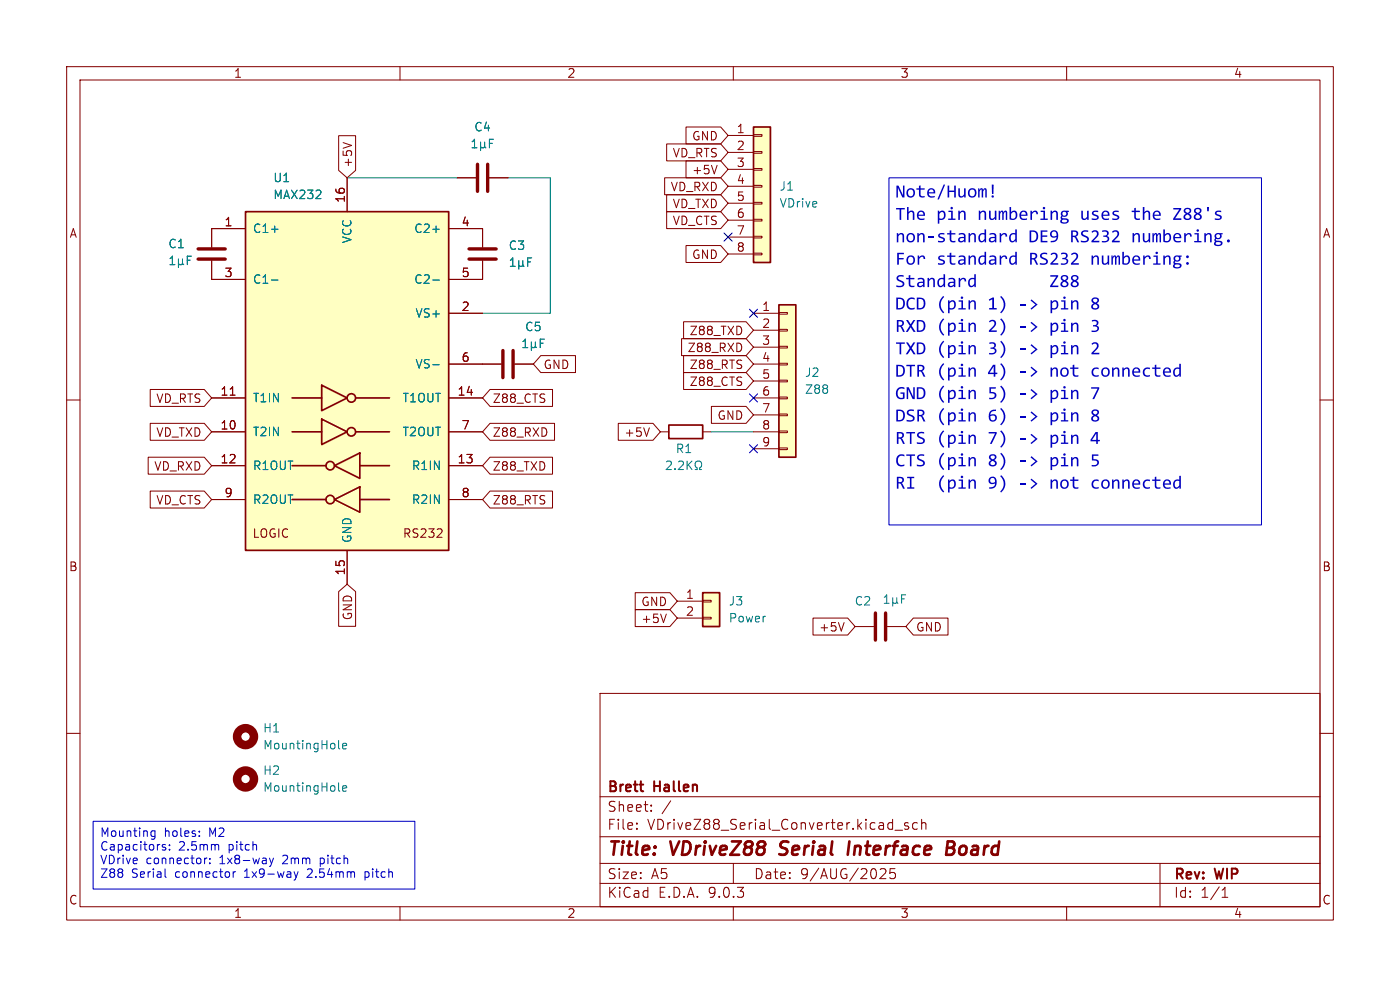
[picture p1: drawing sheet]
<svg xmlns="http://www.w3.org/2000/svg" width="297mm" height="210mm" viewBox="0 0 297 210" stroke-linecap="round" stroke-linejoin="round" font-family="sans-serif">
<g fill="none" stroke="#840000" stroke-width=".22">
<path d="M14.1 14.1h268.8v181.1h-268.8zM17 17h263v175.3h-263zM84.9 14.1v2.9M155.6 14.1v2.9M226.3 14.1v2.9M14.1 84.9h2.9M280 84.9h2.9M14.1 155.6h2.9M127.3 147.1h152.7v45.2h-152.7zM280 155.6h2.9M127.3 177.5h152.7M127.3 169h152.7"/>
<path d="M135.1 175.7v.2M135.1 174.6v.2M138.1 171.9v.2M138.1 170.8v.2M142.3 169.9l-1.8 2.7M189.9 176.1h1.6M192.7 174.6l-.5-.1-.3 .3 .1 .3 .7 .2v.5h-.8M194.6 174.6l-.6-.1-.4 .4v.6l.2 .3h.8M195.5 174.7a.53 .53 0 0 1 .9 .1v1.1M195.5 173.8v2.1M84.9 192.3v2.9M127.3 187.4h152.7"/>
<path d="M127.3 183.2h152.7M155.6 192.3v2.9M155.6 183.2v4.2M186.8 184.4h.9a.58 .58 0 0 1 .1 .8l-1.2 1.2h1.3M189.9 184.3h-1l-.1 1 .3-.2 .7 .1 .2 .3-.1 .7-.3 .2h-.5l-.3-.2M226.3 192.3v2.9M246.1 183.2v9.1M259.3 190.3h1.2M259.3 188.8l.6-.6v2.1"/>
</g>
<path d="M165.7 178.8l-.1 .2v.6M180.2 178.5l-.4 2.8M200.9 179.8h.9M201.1 178.5h.9a.69 .69 0 0 1 .5 .7 .69 .69 0 0 1-.7 .6l.4 .2a.82 .82 0 0 1-.4 1.3h-1.1zM165.3 181.2l.4 .1" fill="none" stroke="#840000" stroke-width=".57"/>
<path d="M159.9 26.9h3.5v28.8h-3.5z" fill="#ffffc2"/>
<path d="M159.9 26.9h3.5v28.8h-3.5z" fill="none" stroke="#840000" stroke-width=".36"/>
<g fill="none" stroke="#840000" stroke-width=".22">
<path d="M97 37.7h3.9M103.8 37.7h4M154.5 28.7h5.4M154.5 32.3h5.4M154.5 35.9h5.4M154.5 39.5h5.4M159.9 28.6h1.7v.3h-1.7zM159.9 32.2h1.7v.3h-1.7zM159.9 35.7h1.7v.4h-1.7zM159.9 39.3h1.7v.4h-1.7zM102.4 48.5v3.9M102.4 55.3v4"/>
<path d="M154.5 43.1h5.4M154.5 46.7h5.4M154.5 50.3h5.4M154.5 53.9h5.4M159.9 42.9h1.7v.4h-1.7zM159.9 46.5h1.7v.4h-1.7zM159.9 50.1h1.7v.4h-1.7zM159.9 53.7h1.7v.4h-1.7zM102.4 77.2h3.9M109.2 77.2h4"/>
</g>
<circle cx="52.1" cy="156.3" r="1.8" fill="none" stroke="#840000" stroke-width="1.8"/>
<g fill="none" stroke="#008484" stroke-width=".22">
<path d="M100.2 31.4h1M100.2 30.1l.5-.5v1.8M101.9 31.1l.3 .3h.3l.3-.3M101.9 30.2v1.8M102.8 31.1l.3 .3M102.8 30.2v.9M103.8 30.4h.6M104.7 29.6h-.9v1.8M108.3 56.5h1M108.3 55.2l.5-.5v1.8M110.1 56.2l.2 .3h.4l.2-.3M110.1 55.3v1.8"/>
<path d="M110.9 56.2l.3 .3M110.9 55.3v.9M111.9 55.6h.6M112.8 54.7h-.9v1.8M110.9 73.7h1.1M110.9 72.5l.5-.6v1.8M112.7 73.5l.3 .2h.3l.3-.2M112.7 72.5v1.8M113.6 73.5l.2 .2M113.6 72.5v1M114.6 72.8h.6M115.5 71.9h-.9v1.8"/>
<path d="M71.8 158.6l.3 .3M72.7 158.3l.8-.2v-.3l-.6-.1-.2 .2 .1 .9h.7"/>
</g>
<path d="M101.3 34.8v5.8M103.5 34.8v5.8M99.5 52.8h5.8M99.5 55h5.8M106.7 74.4v5.7M108.8 74.4v5.7" fill="none" stroke="#840000" stroke-width=".72"/>
<path d="M165.2 64.7h3.6v32.3h-3.6z" fill="#ffffc2"/>
<path d="M165.2 64.7h3.6v32.3h-3.6z" fill="none" stroke="#840000" stroke-width=".36"/>
<g fill="none" stroke="#840000" stroke-width=".22">
<path d="M44.9 48.5v3.9M44.9 55.3v4M159.9 66.5h5.3M159.9 70h5.3M159.9 73.6h5.3M159.9 77.2h5.3M165.2 66.3h1.8v.3h-1.8zM165.2 69.9h1.8v.3h-1.8zM165.2 73.5h1.8v.3h-1.8zM165.2 77.1h1.8v.3h-1.8zM159.9 80.8h5.3M159.9 84.4h5.3"/>
<path d="M159.9 88h5.3M159.9 91.6h5.3M159.9 95.2h5.3M165.2 80.6h1.8v.4h-1.8zM165.2 84.2h1.8v.4h-1.8zM165.2 87.8h1.8v.4h-1.8zM165.2 91.4h1.8v.4h-1.8zM165.2 95h1.8v.4h-1.8zM181.4 132.9h4M188.2 132.9h4"/>
</g>
<path d="M42 52.8h5.8M42 55h5.8M185.7 130v5.8M187.9 130v5.8" fill="none" stroke="#840000" stroke-width=".72"/>
<g fill="none" stroke="#008484" stroke-width=".22">
<path d="M36.1 56.1h1M36.1 54.9l.5-.6v1.8M37.9 55.9l.2 .2h.4l.2-.2M37.9 54.9v1.8M38.7 55.9l.3 .2M38.7 54.9v1M39.7 55.2h.6M40.6 54.3h-.9v1.8M187.6 128h1M187.6 126.7l.5-.5v1.8M189.4 127.7l.2 .3h.4l.2-.3M189.4 126.8v1.8"/>
<path d="M190.2 127.7l.3 .3M190.2 126.8v.9M191.3 127h.6M192.1 126.2h-.8v1.8"/>
</g>
<path d="M52.1 44.9h43.1v71.8h-43.1z" fill="#ffffc2"/>
<g fill="none" stroke="#840000" stroke-width=".36">
<path d="M52.1 44.9h43.1v71.8h-43.1zM62 84.4h6.3M62 91.6h6.3M62 98.8h7.1M68.3 81.7l5.3 2.7-5.3 2.7zM68.3 88.9l5.3 2.7-5.3 2.7zM70.9 98.8l5.4-2.7v5.4zM75.4 84.4h7.2M75.4 91.6h7.2M76.3 98.8h6.3M141.9 90.2h7.2v2.8h-7.2zM62 106h7.1"/>
<path d="M70.9 106l5.4-2.7v5.4zM76.3 106h6.3"/>
<circle cx="70" cy="98.8" r=".9"/>
<circle cx="74.5" cy="91.6" r=".9"/>
<circle cx="74.5" cy="84.4" r=".9"/>
<circle cx="70" cy="106" r=".9"/>
</g>
<g fill="none" stroke="#840000" stroke-width=".22">
<path d="M73.6 37.7v7.2M44.9 48.5h7.2M44.9 59.3h7.2M95.2 48.5h7.2M95.2 59.3h7.2M95.2 66.5h7.2M95.2 77.2h7.2M44.9 84.4h7.2M44.9 91.6h7.2M44.9 98.8h7.2M48.8 83.8h1.1M95.2 84.4h7.2"/>
<path d="M95.2 91.6h7.2M95.2 98.8h7.2M140.1 91.6h1.8M149.1 91.6h1.8M44.9 106h7.2M73.6 116.7v7.2M92.7 114h1.1M93.7 112.3v.6M95.2 106h7.2"/>
</g>
<g fill="none" stroke="#008484" stroke-width=".22">
<path d="M57.6 48.6h1.4M57.6 59.4h1.4M91.8 48.6h1.4M91.8 59.4h1.4M91.8 77.4h1.4M141.4 98l.7-.2 .2 .2 .1 .3-1.1 1.3h1.1M143.2 99.4v.2M144 98l.7-.2 .2 .2 .1 .3-1.1 1.3h1.1M145.8 97.8v1.8M146 98.6l.8 1M146.8 97.8l-1 1M147.5 99.6h.4v-.3a.77 .77 0 0 1-.4-1.1 .77 .77 0 0 1 1.1-.3 .83 .83 0 0 1-.2 1.4v.3h.4"/>
<path d="M71.8 167.6l.3 .3M72.7 167.3l.8-.2v-.4h-.6l-.2 .2 .1 .9h.7"/>
</g>
<circle cx="52.1" cy="165.2" r="1.8" fill="none" stroke="#840000" stroke-width="1.8"/>
<path d="M149.1 125.7h3.6v7.2h-3.6z" fill="#ffffc2"/>
<path d="M149.1 125.7h3.6v7.2h-3.6z" fill="none" stroke="#840000" stroke-width=".36"/>
<g fill="none" stroke="#840000" stroke-width=".22">
<path d="M71.8 28.8h3.6v7.3l-1.8 1.6-1.8-1.6zM72.8 30.3l1.8 .6M141 37.7h11.9l1.6 1.8-1.6 1.8h-11.9zM141.4 30.5h11.5l1.6 1.8-1.6 1.8h-11.5zM145.5 34.1h7.4l1.6 1.8-1.6 1.8h-7.4zM145.5 26.9h7.4l1.6 1.8-1.6 1.8h-7.4zM152.1 35.1l-.6 1.8M141.4 44.9h11.5l1.6 1.8-1.6 1.8h-11.5zM141.4 41.3h11.5l1.6 1.8-1.6 1.8h-11.5zM145.5 52.1h7.4l1.6 1.8-1.6 1.8h-7.4zM114.7 75.4h7.4v3.6h-7.4l-1.5-1.8zM144.6 71.8h13.7l1.6 1.8-1.6 1.8h-13.7z"/>
<path d="M145 79h13.3l1.6 1.8-1.6 1.8h-13.3zM145 68.3h13.3l1.6 1.7-1.6 1.8h-13.3zM145 75.4h13.3l1.6 1.8-1.6 1.8h-13.3zM31.4 97h11.9l1.6 1.8-1.6 1.8h-11.9zM31.9 82.6h11.4l1.6 1.8-1.6 1.8h-11.4zM31.9 89.8h11.4l1.6 1.8-1.6 1.8h-11.4zM103.9 97h13.3v3.6h-13.3l-1.5-1.8zM103.9 82.6h13.3v3.6h-13.3l-1.5-1.8zM103.9 89.8h13.7v3.6h-13.7l-1.5-1.8zM131.2 89.8h7.3l1.6 1.8-1.6 1.8h-7.3zM137.8 90.8l-.6 1.7M150.9 86.2h7.4l1.6 1.8-1.6 1.8h-7.4z"/>
<path d="M31.9 104.2h11.4l1.6 1.8-1.6 1.8h-11.4zM103.9 104.2h13.3v3.6h-13.3l-1.5-1.8zM71.8 125.5l1.8-1.6 1.8 1.6v7.4h-3.6zM134.8 125.7h7.3l1.6 1.8-1.6 1.8h-7.3zM134.8 129.3h7.3l1.6 1.8-1.6 1.8h-7.3zM141.4 130.3l-.6 1.8M143.7 127.5h5.4M143.7 131.1h5.4M149.1 127.3h1.8v.4h-1.8zM149.1 130.9h1.8v.4h-1.8zM172.5 131.1h7.3l1.6 1.8-1.6 1.8h-7.3zM179.1 132.1l-.6 1.8"/>
<path d="M193.8 131.1h7.3v3.6h-7.3l-1.6-1.8z"/>
</g>
<path d="M73.6 37.7h23.4M107.8 37.7h8.9v28.8h-14.3M150.9 91.6h9" fill="none" stroke="#008400" stroke-width=".22"/>
<path d="M153.6 49.4l1.7 1.8M155.3 49.4l-1.7 1.8M159 65.6l1.7 1.7M160.7 65.6l-1.7 1.7M159 94.3l1.7 1.8M159 83.6l1.7 1.7M160.7 94.3l-1.7 1.8M160.7 83.6l-1.7 1.7" fill="none" stroke="#000084" stroke-width=".22"/>
<g fill="none" stroke="#0000c2" stroke-width=".22">
<path d="M188.6 37.7h79v73.7h-79zM19.8 174.2h68.2v14.4h-68.2zM32.1 177.3l.3 .1h.5M32.9 176.2v1.5l-.4 .3h-.4M32.9 176.3l-.5-.1-.3 .2M35.1 179.2l-.4-.1-.3 .3 .1 .2 .6 .2v.4h-.7M36 179.2v.2M42.3 177.3v.1M42.3 176.3v.2M46.1 179.1l.3 .3v.9M35 184.3v1.6l.3 .2M36 180.2v.1"/>
<path d="M43.4 182v1.2M43.9 182l-.3 .1-.2 .3M44.5 183.1v.1M44.5 182.1v.2M49.5 184.9v1.2M49.6 185.1l-.1 .2M57.2 182l.4 1.2M57.6 183.2l-.2 .4-.2 .2M58 182l-.4 1.2M62.4 184.9l.4 1.2M62.8 186.1l-.2 .4-.2 .2M63.2 184.9l-.4 1.2"/>
<path d="M77.4 184.9v1.8M77.4 186l.2 .1M77.6 184.9l-.2 .1"/>
</g>
<g fill="#0000c2">
<path d="M214.3 49.7l.5-.3 .6 .1v-.8h.3v2.7h-.3v-.4a.73 .73 0 0 1-.9 .4 .73 .73 0 0 1-.4-1h.3a.51 .51 0 0 0 .3 .7 .51 .51 0 0 0 .7-.4v-.9a.63 .63 0 0 0-.7 0 .63 .63 0 0 0-.3 .6h-.3z"/>
<path d="M214.3 54.5l.5-.3h.6v-.8h.3v2.7h-.3v-.3a.73 .73 0 0 1-.9 .3 .73 .73 0 0 1-.4-.9h.3a.51 .51 0 0 0 .3 .7 .51 .51 0 0 0 .7-.5v-.9a.63 .63 0 0 0-.7 0 .63 .63 0 0 0-.3 .7h-.3z"/>
<path d="M205.5 63.7h.3v.3a.66 .66 0 0 1 .8-.3 .66 .66 0 0 1 .4 .7v1.3h-.3v-1.3a.38 .38 0 0 0-.3-.4 .38 .38 0 0 0-.4 .2l-.2 .2v1.3h-.3z"/>
<path d="M205.5 68.5h.3v.3a.66 .66 0 0 1 .8-.4 .66 .66 0 0 1 .4 .7v1.3h-.3v-1.2a.38 .38 0 0 0-.3-.5 .38 .38 0 0 0-.4 .2l-.2 .2v1.3h-.3z"/>
<path d="M205.5 73.2h.3v.3a.66 .66 0 0 1 .8-.3 .66 .66 0 0 1 .4 .7v1.3h-.3v-1.3a.38 .38 0 0 0-.3-.4 .38 .38 0 0 0-.4 .2l-.2 .2v1.3h-.3z"/>
<path d="M205.5 78h.3v.3a.66 .66 0 0 1 .8-.4 .66 .66 0 0 1 .4 .7v1.3h-.3v-1.2a.38 .38 0 0 0-.3-.5 .38 .38 0 0 0-.4 .2l-.2 .2v1.3h-.3z"/>
<path d="M205.5 82.7h.3v.3a.66 .66 0 0 1 .8-.3 .66 .66 0 0 1 .4 .7v1.3h-.3v-1.3a.38 .38 0 0 0-.3-.4 .38 .38 0 0 0-.4 .2l-.2 .2v1.3h-.3z"/>
<path d="M205.5 87.5h.3v.3a.66 .66 0 0 1 .8-.4 .66 .66 0 0 1 .4 .7v1.3h-.3v-1.2a.38 .38 0 0 0-.3-.5 .38 .38 0 0 0-.4 .2l-.2 .2v1.3h-.3z"/>
<path d="M205.5 92.2h.3v.3a.66 .66 0 0 1 .8-.3 .66 .66 0 0 1 .4 .7v1.3h-.3v-1.3a.38 .38 0 0 0-.3-.4 .38 .38 0 0 0-.4 .2l-.2 .2v1.3h-.3z"/>
<path d="M205.5 97h.3v.3a.66 .66 0 0 1 .8-.4 .66 .66 0 0 1 .4 .7v1.3h-.3v-1.2a.38 .38 0 0 0-.3-.5 .38 .38 0 0 0-.4 .2l-.2 .2v1.3h-.3z"/>
<path d="M205.5 101.7h.3v.3a.66 .66 0 0 1 .8-.3 .66 .66 0 0 1 .4 .7v1.3h-.3v-1.3a.38 .38 0 0 0-.3-.4 .38 .38 0 0 0-.4 .2l-.2 .2v1.3h-.3z"/>
<circle cx="260.6" cy="51.1" r=".32"/>
<circle cx="251.9" cy="55.9" r=".3"/>
</g>
<g fill="none" stroke="#840000" stroke-width=".22">
<path d="M73.6 37.7v7.2M97 37.7h3.9M103.8 37.7h4M44.9 55.3v4h7.2M52.1 48.5h-7.2v3.9M95.2 48.5h7.2v3.9M102.4 55.3v4h-7.2M95.2 66.5h7.2M95.2 77.2h11.1M109.2 77.2h4M44.9 84.4h7.2M44.9 91.6h7.2"/>
<path d="M44.9 98.8h7.2M48.8 83.8h1.1M95.2 84.4h7.2M95.2 91.6h7.2M95.2 98.8h7.2M44.9 106h7.2M73.6 116.7v7.2M95.2 106h7.2"/>
</g>
<g fill="none" stroke="#008484" stroke-width=".22">
<path d="M100.2 31.4h1M100.2 30.1l.5-.5v1.8M101.9 31.1l.3 .3h.3l.3-.3M101.9 30.2v1.8M102.8 31.1l.3 .3M102.8 30.2v.9M103.8 30.4h.6M104.7 29.6h-.9v1.8M36.1 56.1h1M36.1 54.9l.5-.6v1.8M37.9 55.9l.2 .2h.4l.2-.2M37.9 54.9v1.8"/>
<path d="M38.7 55.9l.3 .2M38.7 54.9v1M39.7 55.2h.6M40.6 54.3h-.9v1.8M57.6 48.6h1.4M57.6 59.4h1.4M91.8 48.6h1.4M91.8 59.4h1.4M108.3 56.5h1M108.3 55.2l.5-.5v1.8M110.1 56.2l.2 .3h.4l.2-.3M110.1 55.3v1.8"/>
<path d="M110.9 56.2l.3 .3M110.9 55.3v.9M111.9 55.6h.6M112.8 54.7h-.9v1.8M91.8 77.4h1.4M110.9 73.7h1.1M110.9 72.5l.5-.6v1.8M112.7 73.5l.3 .2h.3l.3-.2M112.7 72.5v1.8M113.6 73.5l.2 .2M113.6 72.5v1M114.6 72.8h.6"/>
<path d="M115.5 71.9h-.9v1.8"/>
</g>
<g font-size="3.9" fill="#0000c2">
<text x="189.9" y="43">Note/Huom!</text>
<text x="189.9" y="47.8">The pin</text>
<text x="207.3" y="47.8">numbering</text>
<text x="229.1" y="47.8">uses the</text>
<text x="248.7" y="47.8">Z88's</text>
<text x="189.9" y="52.5">non-standard</text>
<text x="218.2" y="52.5">DE9 RS232 numbering.</text>
<text x="189.9" y="57.3">For</text>
<text x="198.6" y="57.3">standard</text>
<text x="218.2" y="57.3">RS232 numbering:</text>
<text x="189.9" y="62.1">Standard</text>
<text x="222.6" y="62.1">Z88</text>
<text x="189.9" y="66.8">DCD(pin</text>
<text x="189.9" y="71.6">RXD(pin</text>
<text x="209.5" y="66.8">1)</text>
<text x="209.5" y="71.6">2)</text>
<text x="216" y="66.8">-&gt;</text>
<text x="216" y="71.6">-&gt;</text>
<text x="222.6" y="66.8">pin</text>
<text x="222.6" y="71.6">pin</text>
<text x="231.3" y="66.8">8</text>
<text x="231.3" y="71.6">3</text>
<text x="189.9" y="76.3">TXD (pin</text>
<text x="209.5" y="76.3">3)</text>
<text x="216" y="76.3">-&gt;</text>
<text x="222.6" y="76.3">pin</text>
<text x="231.3" y="76.3">2</text>
<text x="189.9" y="81.1">DTR(pin</text>
<text x="209.5" y="81.1">4)</text>
<text x="216" y="81.1">-&gt;</text>
<text x="222.6" y="81.1">not</text>
<text x="231.3" y="81.1">connected</text>
<text x="189.9" y="85.8">GND(pin</text>
<text x="209.5" y="85.8">5)</text>
<text x="216" y="85.8">-&gt;</text>
<text x="222.6" y="85.8">pin</text>
<text x="231.3" y="85.8">7</text>
<text x="189.9" y="90.6">DSR(pin</text>
<text x="189.9" y="95.3">RTS (pin</text>
<text x="209.5" y="90.6">6)</text>
<text x="209.5" y="95.3">7)</text>
<text x="216" y="90.6">-&gt;</text>
<text x="216" y="95.3">-&gt;</text>
<text x="222.6" y="90.6">pin</text>
<text x="222.6" y="95.3">pin</text>
<text x="231.3" y="90.6">8</text>
<text x="231.3" y="95.3">4</text>
<text x="189.9" y="100.1">CTS (pin</text>
<text x="209.5" y="100.1">8)</text>
<text x="216" y="100.1">-&gt;</text>
<text x="222.6" y="100.1">pin</text>
<text x="231.3" y="100.1">5</text>
<text x="189.9" y="104.8">RI</text>
<text x="198.6" y="104.8">(pin</text>
<text x="209.5" y="104.8">9)</text>
<text x="216" y="104.8">-&gt;</text>
<text x="222.6" y="104.8">not</text>
<text x="231.3" y="104.8">connected</text>
</g>
<g font-size="3.9" fill="#840000">
<text x="128.7" y="182.3">Title:</text>
<text x="142.4" y="182.3">VDriveZ88</text>
<text x="166.7" y="182.3">Serial</text>
<text x="182.2" y="182.3">Interface</text>
<text x="204.2" y="182.3">Board</text>
</g>
<g font-size="3" fill="#840000">
<text x="128.7" y="172.5">Sheet:</text>
<text x="128.7" y="168.6">Brett</text>
<text x="138.8" y="168.6">Hallen</text>
<text x="128.7" y="176.3">File:</text>
<text x="137.3" y="176.3">VDriveZ88_Serial_Converter.kicad_sch</text>
<text x="128.7" y="190.8">KiCad</text>
<text x="128.7" y="186.8">Size:</text>
<text x="138.1" y="186.8">A5</text>
<text x="139.6" y="190.8">E.D.A.</text>
<text x="150.4" y="190.8">9.0.3</text>
<text x="159.8" y="186.8">Date:</text>
<text x="169.7" y="186.8">9/AUG/2025</text>
<text x="248.9" y="187.1">Rev:</text>
<text x="248.9" y="190.8">Id:</text>
<text x="254.7" y="190.8">1/1</text>
<text x="257.9" y="187.1">WIP</text>
</g>
<g font-size="2.6" fill="#840000">
<text x="49.5" y="16.8">1</text>
<text x="120.2" y="16.8">2</text>
<text x="190.9" y="16.8">3</text>
<text x="261.6" y="16.8">4</text>
<text x="14.6" y="50.7">A</text>
<text x="280.5" y="50.7">A</text>
<text x="14.5" y="121.5">B</text>
<text x="280.4" y="121.5">B</text>
<text x="14.5" y="192.2">C</text>
<text x="49.5" y="195">1</text>
<text x="120.2" y="195">2</text>
<text x="190.9" y="195">3</text>
<text x="261.6" y="195">4</text>
<text x="280.4" y="192.2">C</text>
</g>
<g font-size="2.5" fill="#008484">
<text x="100.5" y="28.2">C4</text>
<text x="57.8" y="38.9">U1</text>
<text x="165.3" y="40.7">J1</text>
<text x="57.8" y="42.5">MAX232</text>
<text x="165.3" y="44.3">VDrive</text>
<text x="35.6" y="52.9">C1</text>
<text x="53.5" y="49.7">C1+</text>
<text x="74.9" y="51.8" transform="rotate(-90 74.9 51.8)">VCC</text>
<text x="87.7" y="49.7">C2+</text>
<text x="107.8" y="53.3">C3</text>
<text x="53.5" y="60.5">C1-</text>
<text x="87.7" y="60.5">C2-</text>
<text x="88" y="67.7">VS+</text>
<text x="111.3" y="70.6">C5</text>
<text x="88" y="78.5">VS-</text>
<text x="170.6" y="80.2">J2</text>
<text x="170.6" y="83.8">Z88</text>
<text x="53.5" y="85.6">T1IN</text>
<text x="85.3" y="85.6">T1OUT</text>
<text x="53.5" y="92.8">T2IN</text>
<text x="85.3" y="92.8">T2OUT</text>
<text x="53.5" y="100">R1OUT</text>
<text x="87.2" y="100">R1IN</text>
<text x="143.2" y="96.4">R1</text>
<text x="53.5" y="107.2">R2OUT</text>
<text x="87.2" y="107.2">R2IN</text>
<text x="74.9" y="115.3" transform="rotate(-90 74.9 115.3)">GND</text>
<text x="154.5" y="128.7">J3</text>
<text x="181.2" y="128.7">C2</text>
<text x="154.5" y="132.3">Power</text>
<text x="55.7" y="155.7">H1</text>
<text x="55.7" y="159.3">MountingHole</text>
<text x="55.7" y="164.7">H2</text>
<text x="55.7" y="168.3">MountingHole</text>
</g>
<g font-size="2.5" fill="#840000">
<text x="156.2" y="28.4">1</text>
<text x="75" y="35.7" transform="rotate(-90 75 35.7)">+5V</text>
<text x="142.6" y="33.7">VD_RTS</text>
<text x="146.7" y="30.1">GND</text>
<text x="156.2" y="32">2</text>
<text x="156.2" y="35.6">3</text>
<text x="142.1" y="40.9">VD_RXD</text>
<text x="146.7" y="37.3">+5V</text>
<text x="156.2" y="39.2">4</text>
<text x="73.3" y="43.2" transform="rotate(-90 73.3 43.2)">16</text>
<text x="142.6" y="44.5">VD_TXD</text>
<text x="156.2" y="42.7">5</text>
<text x="156.2" y="46.3">6</text>
<text x="47.5" y="48.1">1</text>
<text x="97.8" y="48.1">4</text>
<text x="142.6" y="48">VD_CTS</text>
<text x="156.2" y="49.9">7</text>
<text x="156.2" y="53.5">8</text>
<text x="47.5" y="58.9">3</text>
<text x="97.8" y="58.9">5</text>
<text x="146.7" y="55.2">GND</text>
<text x="97.8" y="66.1">2</text>
<text x="146.2" y="71.4">Z88_TXD</text>
<text x="161.5" y="66.1">1</text>
<text x="161.5" y="69.7">2</text>
<text x="97.8" y="76.9">6</text>
<text x="145.7" y="75">Z88_RXD</text>
<text x="161.5" y="73.3">3</text>
<text x="161.5" y="76.9">4</text>
<text x="115.2" y="78.6">GND</text>
<text x="146.2" y="82.2">Z88_CTS</text>
<text x="146.2" y="78.6">Z88_RTS</text>
<text x="161.5" y="80.5">5</text>
<text x="33" y="85.8">VD_RTS</text>
<text x="46.6" y="84.1">11</text>
<text x="96.9" y="84.1">14</text>
<text x="104.4" y="85.8">Z88_CTS</text>
<text x="152.1" y="89.4">GND</text>
<text x="161.5" y="84.1">6</text>
<text x="161.5" y="87.6">7</text>
<text x="33" y="93">VD_TXD</text>
<text x="46.6" y="91.2">10</text>
<text x="97.8" y="91.2">7</text>
<text x="104.4" y="93">Z88_RXD</text>
<text x="132.3" y="93">+5V</text>
<text x="161.5" y="91.2">8</text>
<text x="161.5" y="94.8">9</text>
<text x="32.6" y="100.1">VD_RXD</text>
<text x="46.6" y="98.4">12</text>
<text x="96.9" y="98.4">13</text>
<text x="104.4" y="100.1">Z88_TXD</text>
<text x="33" y="107.3">VD_CTS</text>
<text x="47.5" y="105.6">9</text>
<text x="97.8" y="105.6">8</text>
<text x="104.4" y="107.3">Z88_RTS</text>
<text x="53.4" y="114.4">LOGIC</text>
<text x="85.3" y="114.4">RS232</text>
<text x="73.3" y="122.2" transform="rotate(-90 73.3 122.2)">15</text>
<text x="75" y="131.7" transform="rotate(-90 75 131.7)">GND</text>
<text x="135.9" y="128.9">GND</text>
<text x="145.4" y="127.2">1</text>
<text x="145.4" y="130.8">2</text>
<text x="135.9" y="132.5">+5V</text>
<text x="173.6" y="134.3">+5V</text>
<text x="194.2" y="134.3">GND</text>
</g>
<g font-size="2.5" fill="#0000c2">
<text x="21.1" y="178">Mounting</text>
<text x="34.8" y="178">holes:</text>
<text x="44.5" y="178">M2</text>
<text x="21.1" y="180.9">Capacitors:</text>
<text x="21.1" y="183.8">VDrive</text>
<text x="31" y="183.8">connector:</text>
<text x="37.9" y="180.9">2.5mm</text>
<text x="46.7" y="183.8">1x8-way</text>
<text x="48.6" y="180.9">pitch</text>
<text x="60.4" y="183.8">2mm</text>
<text x="68.5" y="183.8">pitch</text>
<text x="21.1" y="186.7">Z88</text>
<text x="27.9" y="186.7">Serial</text>
<text x="37.3" y="186.7">connector</text>
<text x="52.2" y="186.7">1x9-way</text>
<text x="65.9" y="186.7">2.54mm</text>
<text x="78.3" y="186.7">pitch</text>
</g>
</svg>
